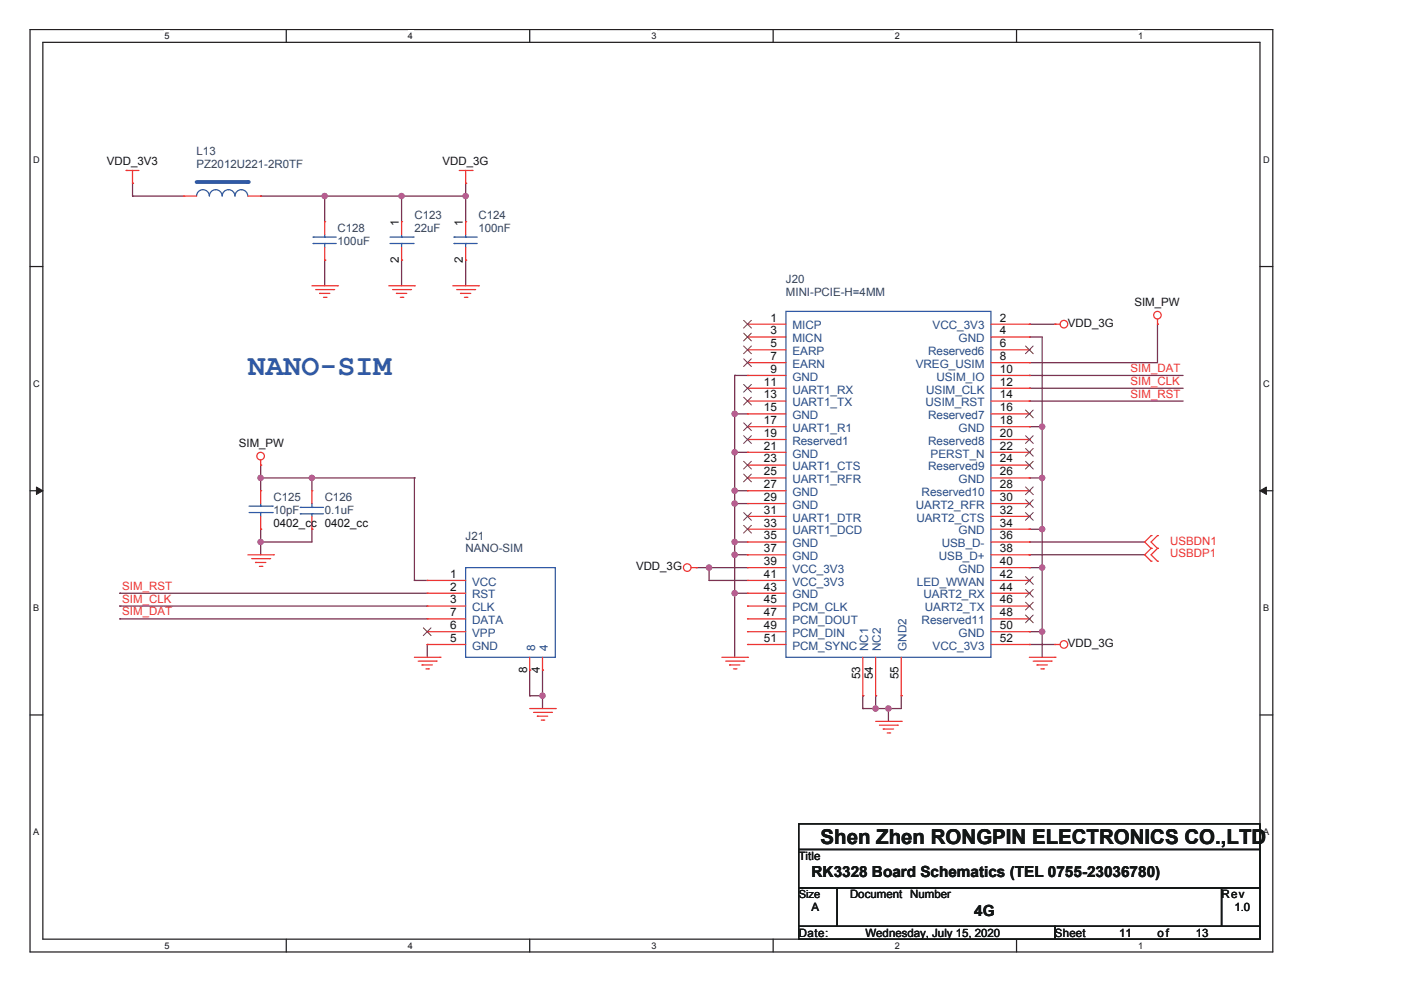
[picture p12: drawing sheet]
<svg xmlns="http://www.w3.org/2000/svg" width="297mm" height="210mm" viewBox="0 0 297 210" stroke-linecap="round" stroke-linejoin="round" font-family="sans-serif">
<path d="M6.4 6.3h263.5v195.5h-263.5zM9.1 9h258v190.1h-258z" fill="none" stroke="#231f20" stroke-width=".26"/>
<g fill="#fff">
<path d="M34.9 6.5h1.1v2.2h-1.1z"/>
<path d="M34.9 199.4h1.1v2.2h-1.1z"/>
</g>
<path d="M60.7 6.3v2.7M60.7 199.1v2.7" fill="none" stroke="#231f20" stroke-width=".26"/>
<g fill="#fff">
<path d="M86.5 6.5h1.1v2.2h-1.1z"/>
<path d="M86.5 199.4h1.1v2.2h-1.1z"/>
</g>
<path d="M112.3 6.3v2.7M112.3 199.1v2.7" fill="none" stroke="#231f20" stroke-width=".26"/>
<g fill="#fff">
<path d="M138.1 6.5h1.1v2.2h-1.1z"/>
<path d="M138.1 199.4h1.1v2.2h-1.1z"/>
</g>
<path d="M163.9 6.3v2.7M163.9 199.1v2.7" fill="none" stroke="#231f20" stroke-width=".26"/>
<g fill="#fff">
<path d="M189.7 6.5h1.1v2.2h-1.1z"/>
<path d="M189.7 199.4h1.1v2.2h-1.1z"/>
</g>
<path d="M215.5 6.3v2.7M215.5 199.1v2.7" fill="none" stroke="#231f20" stroke-width=".26"/>
<g fill="#fff">
<path d="M241.3 6.5h1.1v2.2h-1.1z"/>
<path d="M241.3 199.4h1.1v2.2h-1.1z"/>
<path d="M7.1 32.7h1.3v2.2h-1.3z"/>
<path d="M267.8 32.7h1.4v2.2h-1.4z"/>
<path d="M7.1 80.3h1.3v2.1h-1.3z"/>
<path d="M267.8 80.3h1.4v2.1h-1.4z"/>
</g>
<path d="M6.4 56.5h2.7M267.1 56.5h2.8" fill="none" stroke="#231f20" stroke-width=".26"/>
<g fill="#fff">
<path d="M7.1 127.8h1.2v2.2h-1.2z"/>
<path d="M267.8 127.8h1.3v2.2h-1.3z"/>
</g>
<path d="M6.4 104.1h2.7M267.1 104.1h2.8" fill="none" stroke="#231f20" stroke-width=".26"/>
<path d="M7.7 103.3l1.4 .8-1.4 .7z" fill="#231f20"/>
<path d="M7.7 103.3l1.4 .8-1.4 .7z" fill="none" stroke="#231f20" stroke-width=".21"/>
<path d="M267.1 104.1l1.4-.8v1.5z" fill="#231f20"/>
<path d="M267.1 104.1l1.4-.8v1.5z" fill="none" stroke="#231f20" stroke-width=".21"/>
<g fill="#fff">
<path d="M7.1 175.3h1.2v2.2h-1.2z"/>
<path d="M267.8 175.3h1.3v2.2h-1.3z"/>
</g>
<path d="M6.4 151.6h2.7M267.1 151.6h2.8" fill="none" stroke="#231f20" stroke-width=".26"/>
<path d="M85.1 41.6h.1M85.1 55.2h.1M85.1 41.6v5.4M85.1 55.2v5.4M98.7 55.2h.1M98.7 41.6h.1M98.7 41.6v5.4M98.7 55.2v5.4" fill="none" stroke="#782b4b" stroke-width=".26"/>
<circle cx="98.7" cy="41.6" r=".54" fill="#a75ea5"/>
<circle cx="98.7" cy="41.6" r=".54" fill="none" stroke="#a75ea5" stroke-width=".26"/>
<path d="M98.7 38.9h.1M98.7 38.9v2.7h-13.6M85.1 41.6h.1M55.3 98.6h.1M55.3 98.6v2.7" fill="none" stroke="#782b4b" stroke-width=".26"/>
<circle cx="55.3" cy="101.3" r=".54" fill="#a75ea5"/>
<circle cx="55.3" cy="101.3" r=".54" fill="none" stroke="#a75ea5" stroke-width=".26"/>
<path d="M55.3 112.2h.1M55.3 112.2v2.7M66.1 101.3h.1M66.1 101.3h21.8M87.9 101.3h.1M87.9 101.3v21.8M87.9 123.1h.1M87.9 123.1h2.7M90.6 136.6h.1M90.6 136.6v2.8M112.3 142.1h.1M112.3 142.1v5.4" fill="none" stroke="#782b4b" stroke-width=".26"/>
<circle cx="66.1" cy="101.3" r=".54" fill="#a75ea5"/>
<circle cx="66.1" cy="101.3" r=".54" fill="none" stroke="#a75ea5" stroke-width=".26"/>
<path d="M55.3 101.3h.1M55.3 114.9h.1M55.3 101.3v2.8M55.3 114.9v2.7M55.3 114.9h10.8M25.4 128.5h.1M25.4 128.5h65.2" fill="none" stroke="#782b4b" stroke-width=".26"/>
<circle cx="55.3" cy="114.9" r=".54" fill="#a75ea5"/>
<circle cx="55.3" cy="114.9" r=".54" fill="none" stroke="#a75ea5" stroke-width=".26"/>
<g fill="none" stroke="#782b4b" stroke-width=".26">
<path d="M55.3 101.3h.1M55.3 101.3h10.8M66.1 101.3h.1M66.1 112.2h.1M66.1 101.3v2.8M66.1 112.2v2.7M25.4 125.8h.1M25.4 131.2h.1M25.4 125.8h65.2M25.4 131.2h65.2M112.3 147.5h.1M112.3 147.5h2.7"/>
<path d="M115 142.1h.1M115 147.5h.1M115 142.1v8.1"/>
</g>
<circle cx="115" cy="147.5" r=".54" fill="#a75ea5"/>
<circle cx="115" cy="147.5" r=".54" fill="none" stroke="#a75ea5" stroke-width=".26"/>
<path d="M150.3 120.4h.1M150.3 120.4h8.2" fill="none" stroke="#782b4b" stroke-width=".26"/>
<circle cx="150.3" cy="120.3" r=".54" fill="#a75ea5"/>
<circle cx="150.3" cy="120.3" r=".54" fill="none" stroke="#a75ea5" stroke-width=".26"/>
<path d="M221 71.5v19M218.2 90.5h.1M218.2 90.5h2.8M221 90.5h.1M218.2 114.9h.1M218.2 117.6h.1M218.2 114.9h24.5M218.2 117.6h24.5M182.9 147.5h.1M182.9 147.5v2.7M188.4 150.2h.1M188.4 150.2v2.7" fill="none" stroke="#782b4b" stroke-width=".26"/>
<circle cx="221" cy="90.5" r=".54" fill="#a75ea5"/>
<circle cx="221" cy="90.5" r=".54" fill="none" stroke="#a75ea5" stroke-width=".26"/>
<path d="M221 90.5h.1M221 90.5v21.7h-2.8M218.2 101.3h.1M218.2 112.2h.1M218.2 101.3h2.8M221 101.3h.1" fill="none" stroke="#782b4b" stroke-width=".26"/>
<circle cx="221" cy="112.2" r=".54" fill="#a75ea5"/>
<circle cx="221" cy="112.2" r=".54" fill="none" stroke="#a75ea5" stroke-width=".26"/>
<circle cx="221" cy="101.3" r=".54" fill="#a75ea5"/>
<circle cx="221" cy="101.3" r=".54" fill="none" stroke="#a75ea5" stroke-width=".26"/>
<g fill="none" stroke="#782b4b" stroke-width=".26">
<path d="M218.2 79.6h.1M218.2 76.9h.1M218.2 79.6h32.6M245.4 68.7h.1M245.4 68.7v8.2h-27.2M218.2 82.3h.1M218.2 85h.1M218.2 82.3h32.6M218.2 85h32.6M221 112.2h.1M221 112.2v21.7h-2.8M218.2 120.4h.1"/>
<path d="M218.2 133.9h.1M218.2 120.4h2.8M221 120.4h.1"/>
</g>
<circle cx="221" cy="133.9" r=".54" fill="#a75ea5"/>
<circle cx="221" cy="133.9" r=".54" fill="none" stroke="#a75ea5" stroke-width=".26"/>
<circle cx="221" cy="120.3" r=".54" fill="#a75ea5"/>
<circle cx="221" cy="120.3" r=".54" fill="none" stroke="#a75ea5" stroke-width=".26"/>
<path d="M218.2 68.7h.1M218.2 68.7h5.5M155.8 125.8h.1M155.8 125.8v13.6M218.2 136.6h.1M218.2 136.6h5.5" fill="none" stroke="#782b4b" stroke-width=".26"/>
<circle cx="155.8" cy="125.8" r=".54" fill="#a75ea5"/>
<circle cx="155.8" cy="125.8" r=".54" fill="none" stroke="#a75ea5" stroke-width=".26"/>
<path d="M155.8 79.6h.1M155.8 79.6h2.7M155.8 79.6v8.2M155.8 87.8h.1M155.8 87.8h2.7" fill="none" stroke="#782b4b" stroke-width=".26"/>
<circle cx="155.8" cy="87.7" r=".54" fill="#a75ea5"/>
<circle cx="155.8" cy="87.7" r=".54" fill="none" stroke="#a75ea5" stroke-width=".26"/>
<path d="M155.8 95.9h.1M155.8 87.8h.1M155.8 95.9h2.7M155.8 87.8v8.1" fill="none" stroke="#782b4b" stroke-width=".26"/>
<circle cx="155.8" cy="95.9" r=".54" fill="#a75ea5"/>
<circle cx="155.8" cy="95.9" r=".54" fill="none" stroke="#a75ea5" stroke-width=".26"/>
<path d="M155.8 95.9h.1M155.8 95.9v10.9M155.8 104.1h.1M155.8 106.8h.1M155.8 104.1h2.7M155.8 106.8h2.7M147.6 120.4h.1M147.6 120.4h2.7" fill="none" stroke="#782b4b" stroke-width=".26"/>
<circle cx="155.8" cy="106.8" r=".54" fill="#a75ea5"/>
<circle cx="155.8" cy="106.8" r=".54" fill="none" stroke="#a75ea5" stroke-width=".26"/>
<circle cx="155.8" cy="104" r=".54" fill="#a75ea5"/>
<circle cx="155.8" cy="104" r=".54" fill="none" stroke="#a75ea5" stroke-width=".26"/>
<path d="M155.8 114.9h.1M155.8 114.9h2.7M150.3 123.1h.1M150.3 120.4h.1M150.3 123.1h8.2M150.3 120.4v2.7" fill="none" stroke="#782b4b" stroke-width=".26"/>
<circle cx="155.8" cy="114.9" r=".54" fill="#a75ea5"/>
<circle cx="155.8" cy="114.9" r=".54" fill="none" stroke="#a75ea5" stroke-width=".26"/>
<path d="M155.8 106.8h.1M155.8 117.6h.1M155.8 114.9h.1M155.8 106.8v19M155.8 117.6h2.7M155.8 125.8h.1M155.8 125.8h2.7" fill="none" stroke="#782b4b" stroke-width=".26"/>
<circle cx="155.8" cy="117.6" r=".54" fill="#a75ea5"/>
<circle cx="155.8" cy="117.6" r=".54" fill="none" stroke="#a75ea5" stroke-width=".26"/>
<path d="M218.2 71.5h.1M218.2 71.5h2.8M221 133.9h.1M221 133.9v5.5M185.6 147.5h.1M185.6 150.2h.1M185.6 147.5v2.7M185.6 150.2h2.8M191.1 147.5h.1M191.1 147.5v2.7" fill="none" stroke="#782b4b" stroke-width=".26"/>
<circle cx="188.4" cy="150.2" r=".54" fill="#a75ea5"/>
<circle cx="188.4" cy="150.2" r=".54" fill="none" stroke="#a75ea5" stroke-width=".26"/>
<circle cx="185.6" cy="150.2" r=".54" fill="#a75ea5"/>
<circle cx="185.6" cy="150.2" r=".54" fill="none" stroke="#a75ea5" stroke-width=".26"/>
<path d="M55.3 41.6h.1M55.3 41.6h29.8M68.8 41.6h.1M68.8 41.6v5.4M85.1 41.6h.1M182.9 150.2h.1M182.9 150.2h2.7M188.4 150.2h.1M188.4 150.2h2.7" fill="none" stroke="#782b4b" stroke-width=".26"/>
<circle cx="68.8" cy="41.6" r=".54" fill="#a75ea5"/>
<circle cx="68.8" cy="41.6" r=".54" fill="none" stroke="#a75ea5" stroke-width=".26"/>
<circle cx="85.1" cy="41.6" r=".54" fill="#a75ea5"/>
<circle cx="85.1" cy="41.6" r=".54" fill="none" stroke="#a75ea5" stroke-width=".26"/>
<path d="M28.1 38.9h.1M28.1 38.9v2.7M28.1 41.6h.1M28.1 41.6h10.9M68.8 55.2h.1M68.8 55.2v5.4" fill="none" stroke="#782b4b" stroke-width=".26"/>
<g fill="none" stroke="#ee3432" stroke-width=".26">
<path d="M26.7 36.1h.1M26.7 36.1h2.8M28.1 38.9h.1M28.1 36.1v2.8M97.4 36.1h2.7M98.7 38.9h.1M98.7 36.1v2.8M100.1 36.1h.1M66.1 60.6h5.5M66.9 61.4h3.8M67.8 62.2h.1M67.8 62.2h2.1"/>
<path d="M68.6 63h.5M69.1 63h.1M70.7 61.4h.1M71.6 60.6h.1M82.4 60.6h5.5M83.2 61.4h3.8M84 62.2h.1M84 62.2h2.2M84.9 63h.5M85.4 63h.1M87 61.4h.1M87.9 60.6h.1"/>
<path d="M96 60.6h5.4M96.8 61.4h3.8M97.6 62.2h.1M97.6 62.2h2.2M98.5 63h.5M99 63h.1M100.6 61.4h.1M101.4 60.6h.1M158.5 68.7h.1M158.5 71.5h.1M158.5 74.2h.1M158.5 76.9h.1"/>
<path d="M158.5 79.6h.1M158.5 68.7h8.1M158.5 71.5h8.1M158.5 74.2h8.1M158.5 76.9h8.1M158.5 79.6h8.1M210.1 68.7h8.1M210.1 71.5h8.1M210.1 74.2h8.1M210.1 76.9h8.1M210.1 79.6h8.1M218.2 68.7h.1"/>
<path d="M218.2 71.5h.1M218.2 74.2h.1M218.2 76.9h.1M218.2 79.6h.1M223.7 68.7h.1M223.7 68.7h1.1M245.4 68.7h.1M245.4 67.6v1.1M55.3 98.6h.1M55.3 97.5v1.1M158.5 82.3h.1M158.5 85h.1"/>
<path d="M158.5 87.8h.1M158.5 90.5h.1M158.5 93.2h.1M158.5 95.9h.1M158.5 98.6h.1M158.5 82.3h8.1M158.5 85h8.1M158.5 87.8h8.1M158.5 90.5h8.1M158.5 93.2h8.1M158.5 95.9h8.1M158.5 98.6h8.1"/>
<path d="M210.1 82.3h8.1M210.1 85h8.1M210.1 87.8h8.1M210.1 90.5h8.1M210.1 93.2h8.1M210.1 95.9h8.1M210.1 98.6h8.1M218.2 82.3h.1M218.2 85h.1M218.2 87.8h.1M218.2 90.5h.1M218.2 93.2h.1"/>
<path d="M218.2 95.9h.1M218.2 98.6h.1M52.5 117.6h5.5M53.4 118.4h3.8M54.2 119.3h.1M54.2 119.3h2.2M55.3 104.1h.1M55.3 112.2h.1M55.3 104.1v2.7M55.3 109.5v2.7M57.2 118.4h.1M58 117.6h.1"/>
<path d="M66.1 112.2h.1M66.1 104.1h.1M66.1 104.1v2.7M66.1 109.5v2.7M158.5 101.3h.1M158.5 104.1h.1M158.5 106.8h.1M158.5 109.5h.1M158.5 112.2h.1M158.5 114.9h.1M158.5 117.6h.1M158.5 117.6h8.1"/>
<path d="M158.5 101.3h8.1M158.5 104.1h8.1M158.5 106.8h8.1M158.5 109.5h8.1M158.5 112.2h8.1M158.5 114.9h8.1M210.1 117.6h8.1M210.1 101.3h8.1M210.1 104.1h8.1M210.1 106.8h8.1M210.1 109.5h8.1M210.1 112.2h8.1"/>
<path d="M210.1 114.9h8.1M218.2 101.3h.1M218.2 104.1h.1M218.2 106.8h.1M218.2 109.5h.1M218.2 112.2h.1M218.2 114.9h.1M218.2 117.6h.1M244.1 116.3h.1M244.1 119h.1M244.1 113.6h.1M244.1 116.3l-1.4 1.3 1.4 1.4"/>
<path d="M244.1 113.6l-1.4 1.3 1.4 1.4M245.4 119h.1M245.4 116.3h.1M245.4 113.6h.1M245.4 116.3l-1.3 1.3 1.3 1.4M245.4 113.6l-1.3 1.3 1.3 1.4M55 120.1h.5M55.5 120.1h.1M87.9 139.4h5.4M90.6 123.1h.1M90.6 125.8h.1M90.6 128.5h.1"/>
<path d="M90.6 136.6h.1M90.6 133.9h.1M90.6 131.2h.1M90.6 136.6h8.1M90.6 123.1h8.1M90.6 125.8h8.1M90.6 128.5h8.1M90.6 131.2h8.1M90.6 133.9h8.1M93.3 139.4h.1M112.3 139.4v2.7M115 139.4v2.7"/>
<path d="M146.5 120.4h1.1M147.6 120.4h.1M153.1 139.4h5.4M158.5 139.4h.1M158.5 120.4h.1M158.5 123.1h.1M158.5 125.8h.1M158.5 128.5h.1M158.5 131.2h.1M158.5 133.9h.1M158.5 136.6h.1M158.5 136.6h8.1"/>
<path d="M158.5 120.4h8.1M158.5 123.1h8.1M158.5 125.8h8.1M158.5 128.5h8.1M158.5 131.2h8.1M158.5 133.9h8.1M182.9 139.4v8.1M185.6 139.4v8.1M191.1 139.4v8.1M210.1 136.6h8.1M210.1 120.4h8.1M210.1 123.1h8.1"/>
<path d="M210.1 125.8h8.1M210.1 128.5h8.1M210.1 131.2h8.1M210.1 133.9h8.1M218.2 120.4h.1M218.2 123.1h.1M218.2 125.8h.1M218.2 128.5h.1M218.2 131.2h.1M218.2 133.9h.1M218.2 136.6h.1M218.2 139.4h5.5"/>
<path d="M223.7 136.6h.1M223.7 139.4h.1M223.7 136.6h1.1M88.7 140.2h3.8M89.5 141h.1M89.5 141h2.2M90.3 141.8h.5M90.8 141.8h.1M92.5 140.2h.1M112.3 142.1h.1M112.3 150.2h5.4M113.1 151h3.8"/>
<path d="M113.9 151.9h.1M113.9 151.9h2.2M114.8 152.7h.5M115 142.1h.1M115.3 152.7h.1M116.9 151h.1M117.7 150.2h.1M153.9 140.2h3.8M154.7 141h.1M154.7 141h2.2M155.5 141.8h.5M156 141.8h.1"/>
<path d="M157.7 140.2h.1M182.9 147.5h.1M185.6 147.5h.1M185.6 152.9h5.5M186.5 153.8h3.8M187.3 154.6h.1M187.3 154.6h2.2M188.1 155.4h.5M188.6 155.4h.1M190.3 153.8h.1M191.1 152.9h.1M191.1 147.5h.1"/>
<path d="M219.1 140.2h3.8M219.9 141h.1M219.9 141h2.2M220.7 141.8h.5M221.2 141.8h.1M222.9 140.2h.1"/>
<circle cx="225.6" cy="68.7" r=".8"/>
<circle cx="245.4" cy="66.8" r=".8"/>
<circle cx="55.3" cy="96.7" r=".8"/>
<circle cx="145.7" cy="120.3" r=".8"/>
<circle cx="225.6" cy="136.6" r=".8"/>
</g>
<path d="M169.4 174.7h97.7v5.4h-97.7zM169.4 180.1h97.7v8.2h-97.7zM169.4 188.3h8.1v8.1h-8.1zM169.4 196.4h54.3v2.7h-54.3zM177.5 188.3h81.5v8.1h-81.5zM223.7 196.4h43.4v2.7h-43.4zM259 188.3h8.1v8.1h-8.1z" fill="none" stroke="#131716" stroke-width=".26"/>
<g fill="none" stroke="#2f59a7" stroke-width=".26">
<path d="M41.7 41.6a1.35 1.35 0 0 1 1.3-1.4 1.35 1.35 0 0 1 1.4 1.4M44.4 41.6a1.35 1.35 0 0 1 1.3-1.4 1.35 1.35 0 0 1 1.4 1.4 1.36 1.36 0 0 1 1.4-1.4 1.36 1.36 0 0 1 1.3 1.4 1.36 1.36 0 0 1 1.4-1.4 1.36 1.36 0 0 1 1.3 1.4M166.6 66h43.5v73.4h-43.5zM52.8 108.7h4.9M52.8 107.3h4.9M55.3 107.3h.1M55.3 108.7h.1M55.3 106.8v.5M55.3 108.7v.8M57.7 108.7h.1M57.7 107.3h.1M63.7 107.6h.1"/>
<path d="M63.7 108.9h.1M63.7 107.6h4.9M63.7 108.9h4.9M66.1 108.9h.1M66.1 107.6h.1M66.1 106.8v.8M66.1 108.9v.6M98.7 120.4h19v19h-19z"/>
</g>
<g fill="none" stroke="#784830" stroke-width=".21">
<path d="M157.7 67.9l1.6 1.7M157.7 70.6l1.6 1.7M157.7 73.4l1.6 1.6M157.7 76.1l1.6 1.6M159.3 67.9l-1.6 1.7M159.3 70.6l-1.6 1.7M159.3 73.4l-1.6 1.6M159.3 76.1l-1.6 1.6M217.4 73.4l1.7 1.6M219.1 73.4l-1.7 1.6M157.7 81.5l1.6 1.6M157.7 84.2l1.6 1.7"/>
<path d="M157.7 89.7l1.6 1.6M157.7 92.4l1.6 1.6M157.7 97.8l1.6 1.6M159.3 81.5l-1.6 1.6M159.3 84.2l-1.6 1.7M159.3 89.7l-1.6 1.6M159.3 92.4l-1.6 1.6M159.3 97.8l-1.6 1.6M217.4 86.9l1.7 1.7M217.4 92.4l1.7 1.6M217.4 95.1l1.7 1.6M217.4 97.8l1.7 1.6"/>
<path d="M219.1 86.9l-1.7 1.7M219.1 92.4l-1.7 1.6M219.1 95.1l-1.7 1.6M219.1 97.8l-1.7 1.6M157.7 100.5l1.6 1.7M157.7 108.7l1.6 1.6M157.7 111.4l1.6 1.6M159.3 100.5l-1.6 1.7M159.3 108.7l-1.6 1.6M159.3 111.4l-1.6 1.6M217.4 103.2l1.7 1.7M217.4 106l1.7 1.6"/>
<path d="M217.4 108.7l1.7 1.6M219.1 103.2l-1.7 1.7M219.1 106l-1.7 1.6M219.1 108.7l-1.7 1.6M89.8 133.1l1.6 1.7M91.4 133.1l-1.7 1.7M217.4 122.3l1.7 1.6M217.4 125l1.7 1.6M217.4 127.7l1.7 1.6M217.4 130.4l1.7 1.6M219.1 122.3l-1.7 1.6M219.1 125l-1.7 1.6"/>
<path d="M219.1 127.7l-1.7 1.6M219.1 130.4l-1.7 1.6"/>
</g>
<path d="M41.7 38.6h10.8" fill="none" stroke="#2f59a7" stroke-width=".81"/>
<circle cx="52.5" cy="38.6" r=".41" fill="#2f59a7"/>
<g fill="none" stroke="#ee3432" stroke-width=".26">
<path d="M39 41.6h.1M39 41.6h2.7M52.5 41.6h2.8M55.3 41.6h.1M68.8 47h.1M68.8 55.2h.1M68.8 47v2.7M68.8 52.4v2.8M85.1 47h.1M85.1 55.2h.1M85.1 47v2.7M85.1 52.4v2.8"/>
<path d="M98.7 47h.1M98.7 55.2h.1M98.7 47v2.7M98.7 52.4v2.8"/>
</g>
<g fill="none" stroke="#2f59a7" stroke-width=".26">
<path d="M66.4 51.6h.1M66.4 50.3h.1M66.4 51.6h4.9M66.4 50.3h4.9M68.8 50.3h.1M68.8 51.6h.1M68.8 49.7v.6M68.8 51.6v.8M82.7 51.6h4.9M82.7 50.3h4.9M85.1 50.3h.1M85.1 51.6h.1"/>
<path d="M85.1 49.7v.6M85.1 51.6v.8M87.6 51.6h.1M87.6 50.3h.1M96.3 51.6h.1M96.3 50.3h.1M96.3 51.6h4.9M96.3 50.3h4.9M98.7 50.3h.1M98.7 51.6h.1M98.7 49.7v.6M98.7 51.6v.8"/>
</g>
<circle cx="98.7" cy="41.6" r=".54" fill="#a75ea5"/>
<circle cx="98.7" cy="41.6" r=".54" fill="none" stroke="#a75ea5" stroke-width=".26"/>
<circle cx="55.3" cy="101.3" r=".54" fill="#a75ea5"/>
<circle cx="55.3" cy="101.3" r=".54" fill="none" stroke="#a75ea5" stroke-width=".26"/>
<circle cx="66.1" cy="101.3" r=".54" fill="#a75ea5"/>
<circle cx="66.1" cy="101.3" r=".54" fill="none" stroke="#a75ea5" stroke-width=".26"/>
<circle cx="55.3" cy="114.9" r=".54" fill="#a75ea5"/>
<circle cx="55.3" cy="114.9" r=".54" fill="none" stroke="#a75ea5" stroke-width=".26"/>
<circle cx="115" cy="147.5" r=".54" fill="#a75ea5"/>
<circle cx="115" cy="147.5" r=".54" fill="none" stroke="#a75ea5" stroke-width=".26"/>
<circle cx="150.3" cy="120.3" r=".54" fill="#a75ea5"/>
<circle cx="150.3" cy="120.3" r=".54" fill="none" stroke="#a75ea5" stroke-width=".26"/>
<circle cx="221" cy="90.5" r=".54" fill="#a75ea5"/>
<circle cx="221" cy="90.5" r=".54" fill="none" stroke="#a75ea5" stroke-width=".26"/>
<circle cx="221" cy="112.2" r=".54" fill="#a75ea5"/>
<circle cx="221" cy="112.2" r=".54" fill="none" stroke="#a75ea5" stroke-width=".26"/>
<circle cx="221" cy="101.3" r=".54" fill="#a75ea5"/>
<circle cx="221" cy="101.3" r=".54" fill="none" stroke="#a75ea5" stroke-width=".26"/>
<circle cx="221" cy="133.9" r=".54" fill="#a75ea5"/>
<circle cx="221" cy="133.9" r=".54" fill="none" stroke="#a75ea5" stroke-width=".26"/>
<circle cx="221" cy="120.3" r=".54" fill="#a75ea5"/>
<circle cx="221" cy="120.3" r=".54" fill="none" stroke="#a75ea5" stroke-width=".26"/>
<circle cx="155.8" cy="125.8" r=".54" fill="#a75ea5"/>
<circle cx="155.8" cy="125.8" r=".54" fill="none" stroke="#a75ea5" stroke-width=".26"/>
<circle cx="155.8" cy="87.7" r=".54" fill="#a75ea5"/>
<circle cx="155.8" cy="87.7" r=".54" fill="none" stroke="#a75ea5" stroke-width=".26"/>
<circle cx="155.8" cy="95.9" r=".54" fill="#a75ea5"/>
<circle cx="155.8" cy="95.9" r=".54" fill="none" stroke="#a75ea5" stroke-width=".26"/>
<circle cx="155.8" cy="106.8" r=".54" fill="#a75ea5"/>
<circle cx="155.8" cy="106.8" r=".54" fill="none" stroke="#a75ea5" stroke-width=".26"/>
<circle cx="155.8" cy="104" r=".54" fill="#a75ea5"/>
<circle cx="155.8" cy="104" r=".54" fill="none" stroke="#a75ea5" stroke-width=".26"/>
<circle cx="155.8" cy="114.9" r=".54" fill="#a75ea5"/>
<circle cx="155.8" cy="114.9" r=".54" fill="none" stroke="#a75ea5" stroke-width=".26"/>
<circle cx="155.8" cy="117.6" r=".54" fill="#a75ea5"/>
<circle cx="155.8" cy="117.6" r=".54" fill="none" stroke="#a75ea5" stroke-width=".26"/>
<circle cx="188.4" cy="150.2" r=".54" fill="#a75ea5"/>
<circle cx="188.4" cy="150.2" r=".54" fill="none" stroke="#a75ea5" stroke-width=".26"/>
<circle cx="185.6" cy="150.2" r=".54" fill="#a75ea5"/>
<circle cx="185.6" cy="150.2" r=".54" fill="none" stroke="#a75ea5" stroke-width=".26"/>
<circle cx="68.8" cy="41.6" r=".54" fill="#a75ea5"/>
<circle cx="68.8" cy="41.6" r=".54" fill="none" stroke="#a75ea5" stroke-width=".26"/>
<circle cx="85.1" cy="41.6" r=".54" fill="#a75ea5"/>
<circle cx="85.1" cy="41.6" r=".54" fill="none" stroke="#a75ea5" stroke-width=".26"/>
<text font-size="6.3" fill="#2f59a7" x="52.5" y="79.4">NANO-SIM</text>
<text font-size="4.3" fill="#131716" x="174" y="179">Shen Zhen RONGPIN ELECTRONICS CO.,LTD</text>
<g font-size="3.2" fill="#131716">
<text x="172.1" y="185.8">RK3328 Board Schematics (TEL 0755-23036780)</text>
<text x="206.6" y="194.3">4G</text>
</g>
<g font-size="2.5" fill="#131716">
<text x="84.6" y="47.8" transform="rotate(-90 84.6 47.8)">1</text>
<text x="98.2" y="47.8" transform="rotate(-90 98.2 47.8)">1</text>
<text x="84.6" y="55.7" transform="rotate(-90 84.6 55.7)">2</text>
<text x="98.2" y="55.7" transform="rotate(-90 98.2 55.7)">2</text>
<text x="163.4" y="68.2">1</text>
<text x="163.4" y="70.9">3</text>
<text x="212" y="68.2">2</text>
<text x="212" y="70.9">4</text>
<text x="163.4" y="73.6">5</text>
<text x="163.4" y="76.3">7</text>
<text x="212" y="73.6">6</text>
<text x="212" y="76.3">8</text>
<text x="162" y="81.8">11</text>
<text x="163.4" y="79">9</text>
<text x="212" y="79">10</text>
<text x="212" y="81.8">12</text>
<text x="162" y="84.5">13</text>
<text x="162" y="87.2">15</text>
<text x="162" y="89.9">17</text>
<text x="212" y="84.5">14</text>
<text x="212" y="87.2">16</text>
<text x="212" y="89.9">18</text>
<text x="162" y="92.6">19</text>
<text x="162" y="95.3">21</text>
<text x="212" y="95.3">22</text>
<text x="212" y="92.6">20</text>
<text x="162" y="98.1">23</text>
<text x="162" y="100.8">25</text>
<text x="212" y="98.1">24</text>
<text x="212" y="100.8">26</text>
<text x="162" y="103.5">27</text>
<text x="162" y="106.2">29</text>
<text x="212" y="106.2">30</text>
<text x="212" y="103.5">28</text>
<text x="162" y="108.9">31</text>
<text x="162" y="111.6">33</text>
<text x="212" y="111.6">34</text>
<text x="212" y="108.9">32</text>
<text x="162" y="114.4">35</text>
<text x="162" y="117.1">37</text>
<text x="162" y="119.8">39</text>
<text x="212" y="117.1">38</text>
<text x="212" y="119.8">40</text>
<text x="212" y="114.4">36</text>
<text x="95.4" y="122.5">1</text>
<text x="95.4" y="125.2">2</text>
<text x="162" y="122.5">41</text>
<text x="162" y="125.2">43</text>
<text x="212" y="122.5">42</text>
<text x="212" y="125.2">44</text>
<text x="95.4" y="127.9">3</text>
<text x="95.4" y="130.7">7</text>
<text x="162" y="127.9">45</text>
<text x="162" y="130.7">47</text>
<text x="212" y="130.7">48</text>
<text x="212" y="127.9">46</text>
<text x="95.4" y="136.1">5</text>
<text x="95.4" y="133.4">6</text>
<text x="162" y="136.1">51</text>
<text x="162" y="133.4">49</text>
<text x="212" y="136.1">52</text>
<text x="212" y="133.4">50</text>
<text x="111.7" y="142.6" transform="rotate(-90 111.7 142.6)">8</text>
<text x="114.5" y="142.6" transform="rotate(-90 114.5 142.6)">4</text>
<text x="182.4" y="144" transform="rotate(-90 182.4 144)">53</text>
<text x="185.1" y="144" transform="rotate(-90 185.1 144)">54</text>
<text x="190.5" y="144" transform="rotate(-90 190.5 144)">55</text>
</g>
<g font-size="2.5" fill="#2a4d82">
<text x="168" y="69.8">MICP</text>
<text x="197.7" y="69.8">VCC_3V3</text>
<text x="168" y="72.6">MICN</text>
<text x="168" y="75.3">EARP</text>
<text x="168" y="78">EARN</text>
<text x="194.2" y="78">VREG_USIM</text>
<text x="196.8" y="75.3">Reserved6</text>
<text x="203.3" y="72.6">GND</text>
<text x="168" y="80.7">GND</text>
<text x="168" y="83.4">UART1_RX</text>
<text x="196.4" y="83.4">USIM_CLK</text>
<text x="198.6" y="80.7">USIM_IO</text>
<text x="168" y="86.1">UART1_TX</text>
<text x="168" y="88.9">GND</text>
<text x="196.2" y="86.1">USIM_RST</text>
<text x="196.8" y="88.9">Reserved7</text>
<text x="168" y="91.6">UART1_R1</text>
<text x="168" y="94.3">Reserved1</text>
<text x="196.8" y="94.3">Reserved8</text>
<text x="203.3" y="91.6">GND</text>
<text x="168" y="97">GND</text>
<text x="168" y="99.7">UART1_CTS</text>
<text x="196.8" y="99.7">Reserved9</text>
<text x="197.3" y="97">PERST_N</text>
<text x="168" y="102.4">UART1_RFR</text>
<text x="168" y="105.2">GND</text>
<text x="168" y="107.9">GND</text>
<text x="194.2" y="107.9">UART2_RFR</text>
<text x="195.4" y="105.2">Reserved10</text>
<text x="203.3" y="102.4">GND</text>
<text x="168" y="110.6">UART1_DTR</text>
<text x="168" y="113.3">UART1_DCD</text>
<text x="194.3" y="110.6">UART2_CTS</text>
<text x="203.3" y="113.3">GND</text>
<text x="168" y="116">GND</text>
<text x="168" y="118.7">GND</text>
<text x="199" y="118.7">USB_D+</text>
<text x="199.7" y="116">USB_D-</text>
<text x="100.1" y="124.2">VCC</text>
<text x="168" y="121.5">VCC_3V3</text>
<text x="168" y="124.2">VCC_3V3</text>
<text x="194.4" y="124.2">LED_WWAN</text>
<text x="203.3" y="121.5">GND</text>
<text x="100.1" y="126.9">RST</text>
<text x="100.1" y="129.6">CLK</text>
<text x="168" y="126.9">GND</text>
<text x="168" y="129.6">PCM_CLK</text>
<text x="195.8" y="126.9">UART2_RX</text>
<text x="196.1" y="129.6">UART2_TX</text>
<text x="100.1" y="137.8">GND</text>
<text x="100.1" y="135">VPP</text>
<text x="100.1" y="132.3">DATA</text>
<text x="168" y="132.3">PCM_DOUT</text>
<text x="168" y="135">PCM_DIN</text>
<text x="168" y="137.8">PCM_SYNC</text>
<text x="195.4" y="132.3">Reserved11</text>
<text x="197.7" y="137.8">VCC_3V3</text>
<text x="203.3" y="135">GND</text>
<text x="113.4" y="138" transform="rotate(-90 113.4 138)">8</text>
<text x="116.2" y="138" transform="rotate(-90 116.2 138)">4</text>
<text x="184.1" y="138" transform="rotate(-90 184.1 138)">NC1</text>
<text x="186.8" y="138" transform="rotate(-90 186.8 138)">NC2</text>
<text x="192.2" y="138" transform="rotate(-90 192.2 138)">GND2</text>
</g>
<g font-size="2.4" fill="#131716">
<text x="22.7" y="35.1">VDD_3V3</text>
<text x="93.8" y="35.1">VDD_3G</text>
<text x="240.5" y="64.9">SIM_PW</text>
<text x="226.4" y="69.3">VDD_3G</text>
<text x="50.6" y="94.8">SIM_PW</text>
<text x="58" y="111.7">0402_cc 0402_cc</text>
<text x="134.8" y="120.9">VDD_3G</text>
<text x="226.4" y="137.2">VDD_3G</text>
<text x="169.4" y="182.3">Title</text>
<text x="169.4" y="190.4">Size</text>
<text x="180.2" y="190.4">Document Number</text>
<text x="259" y="190.4">Rev</text>
<text x="172.1" y="193.2">A</text>
<text x="261.7" y="193.2">1.0</text>
<text x="169.3" y="198.6">Date:</text>
<text x="183.5" y="198.6">Wednesday, July 15, 2020</text>
<text x="223.7" y="198.6">Sheet</text>
<text x="237.3" y="198.6">11</text>
<text x="245.4" y="198.6">of</text>
<text x="253.6" y="198.6">13</text>
</g>
<g font-size="2.4" fill="#383964">
<text x="41.7" y="32.9">L13</text>
<text x="41.7" y="35.6">PZ2012U221-2R0TF</text>
<text x="87.9" y="46.5">C123</text>
<text x="101.4" y="46.5">C124</text>
<text x="71.6" y="49.2">C128</text>
<text x="71.6" y="51.9">100uF</text>
<text x="87.9" y="49.2">22uF</text>
<text x="101.4" y="49.2">100nF</text>
<text x="166.6" y="60.1">J20</text>
<text x="166.6" y="62.8">MINI-PCIE-H=4MM</text>
<text x="58" y="106.2">C125</text>
<text x="68.8" y="106.2">C126</text>
<text x="58" y="109">10pF</text>
<text x="68.8" y="109">0.1uF</text>
<text x="98.7" y="114.4">J21</text>
<text x="98.7" y="117.1">NANO-SIM</text>
</g>
<g font-size="2.4" fill="#ee3432">
<text x="239.7" y="78.9">SIM_DAT</text>
<text x="239.7" y="81.6">SIM_CLK</text>
<text x="239.7" y="84.3">SIM_RST</text>
<text x="248.1" y="118.2">USBDP1</text>
<text x="248.1" y="115.5">USBDN1</text>
<text x="25.9" y="125.1">SIM_RST</text>
<text x="25.9" y="127.8">SIM_CLK</text>
<text x="25.9" y="130.5">SIM_DAT</text>
</g>
<g font-size="1.9" fill="#131716">
<text x="34.9" y="8.3">5</text>
<text x="86.5" y="8.3">4</text>
<text x="138.1" y="8.3">3</text>
<text x="189.7" y="8.3">2</text>
<text x="241.3" y="8.3">1</text>
<text x="7.1" y="34.5">D</text>
<text x="267.8" y="34.5">D</text>
<text x="7.1" y="82">C</text>
<text x="267.8" y="82">C</text>
<text x="7.1" y="129.6">B</text>
<text x="267.8" y="129.6">B</text>
<text x="7.1" y="177.1">A</text>
<text x="267.8" y="177.1">A</text>
<text x="34.9" y="201.2">5</text>
<text x="86.5" y="201.2">4</text>
<text x="138.1" y="201.2">3</text>
<text x="189.7" y="201.2">2</text>
<text x="241.3" y="201.2">1</text>
</g>
</svg>
